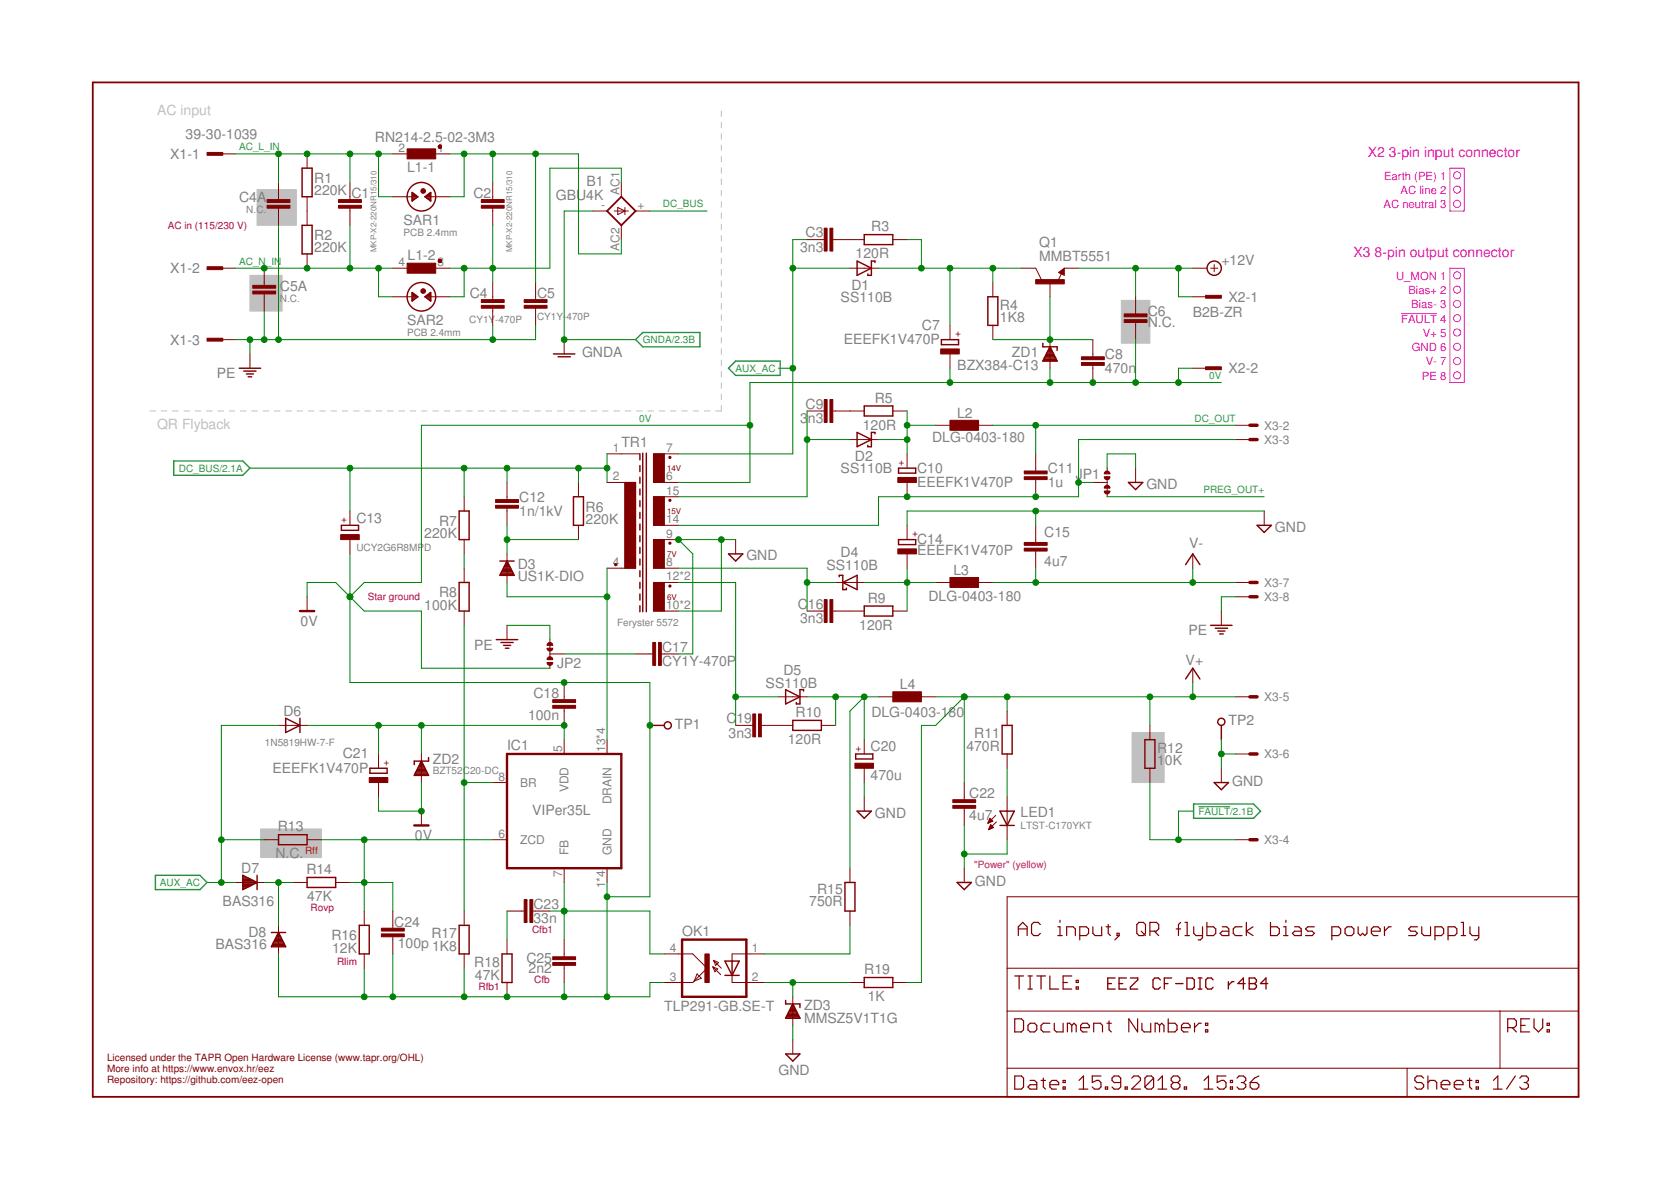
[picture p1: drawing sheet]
<svg xmlns="http://www.w3.org/2000/svg" width="297mm" height="210mm" viewBox="0 0 297 210" stroke-linecap="round" stroke-linejoin="round" font-family="sans-serif">
<g fill="none" stroke="#c0c0c0" stroke-width=".18">
<path d="M128.2 19.7v1M128.2 21.7v1.1M128.2 23.7v1.1M128.2 25.8v1M128.2 27.8v1M128.2 29.8v1M128.2 31.8v1M128.2 33.8v1M128.2 35.8v1M128.2 37.8v1M128.2 39.9v1M128.2 41.9v1"/>
<path d="M128.2 43.9v1M128.2 45.9v1M128.2 47.9v1M128.2 49.9v1M128.2 51.9v1M128.2 53.9v1M128.2 55.9v1.1M128.2 58v1M128.2 60v1M26.6 73h1.1M28.7 73h1M30.7 73h1"/>
<path d="M32.7 73h1M34.7 73h1M36.7 73h1M38.7 73h1M40.7 73h1M42.7 73h1.1M44.7 73h1.1M46.8 73h1M48.8 73h1M50.8 73h1M52.8 73h1M54.8 73h1"/>
<path d="M56.8 73h1M58.8 73h1M60.8 73h1M62.8 73h1.1M64.9 73h1M66.9 73h1M68.9 73h1M70.9 73h1M72.9 73h1M74.9 73h1M76.9 73h1M79 73h.9"/>
<path d="M81 73h1M83 73h1M85 73h1M87 73h1M89 73h1M91 73h1M93 73h1M95 73h1.1M97 73h1.1M99.1 73h1M101.1 73h1M103.1 73h1"/>
<path d="M105.1 73h1M107.1 73h1M109.1 73h1M111.1 73h1M113.1 73h1.1M115.1 73h1.1M117.2 73h1M119.2 73h1M121.2 73h1M123.2 73h1M125.2 73h1M128.2 72.1v.9h-1"/>
<path d="M128.2 62v1M128.2 64v1M128.2 66v1M128.2 68v1M128.2 70v1"/>
</g>
<g fill="#c0c0c0" stroke="#c0c0c0" stroke-width=".18">
<path d="M46.3 147.3h10.8v5.1h-10.8z"/>
<path d="M199.3 53.4h5.1v7.6h-5.1z"/>
<path d="M45.7 33.7h7v6.3h-7z"/>
<path d="M44.4 48.9h5.7v6.4h-5.7z"/>
<path d="M201.2 130.2h5.7v8.9h-5.7z"/>
</g>
<g fill="none" stroke="#800000" stroke-width=".21">
<path d="M180.4 173.5h1.5M181 166.3v-1.6l.8-.8 .8 .8v1.6M181 165.1h1.6M181.2 173.5v2.3M182.7 173.5h.8M182.7 175.8h.8M183.1 173.5v2.3M184.3 173.5h1.5M184.9 164.3l-.4-.4h-.8l-.3 .4v1.6l.3 .4h.8l.4-.4M185.1 173.5v2.3M186.6 173.5v2.3h1.6M188 166.3h.8"/>
<path d="M188 164.7h.4v1.6M188.4 163.6v.3M189 174.6h.7M189.6 166.3v-1.6h1.2l.4 .4v1.2M190.5 173.5h-1.5v2.3h1.5M191.3 175.4h.4v.4h-.4zM191.3 174.2h.4v.4h-.4zM191.9 166.3h1.2l.4-.4v-.8l-.4-.4h-1.2v2.3M194.3 164.7v1.2l.4 .4h1.1v-1.6M196.6 164.7h.8M197 164.3v1.6l.4 .4M198.6 165.9h.3v.4h-.3z"/>
<path d="M198.9 166.3l-.7 .7M202.5 163.9h.7l.4 .4v1.6l-.4 .4h-.7l-.4-.4v-1.6zM202.9 165.5l.7 .8M204.4 165.5h1.2l.4-.4v-.8l-.4-.4h-1.2v2.4M205.2 165.5l.8 .8M209.1 165.1h.8M209.9 163.9l-.4 .4v2M210.7 163.9h.3v2.4M210.7 166.3h.7M212.2 164.7v1.2l.4 .4h1.2M213.8 164.7v2l-.4 .3h-.4M214.5 163.9v2.4h1.2l.4-.4v-.8l-.4-.4h-1.2"/>
<path d="M217.3 164.7h.8l.3 .4v1.2h-1.1l-.4-.4 .4-.4h1.1M220.8 164.7h-1.2l-.4 .4v.8l.4 .4h1.2M221.6 163.9v2.4M222.7 164.7l-1.1 .8 1.1 .8M225.8 163.9v2.4h1.2l.4-.4v-.8l-.4-.4h-1.2M228.2 166.3h.8M228.2 164.7h.4v1.6M228.6 163.6v.3M230.1 164.7h.8l.4 .4v1.2h-1.2l-.4-.4 .4-.4h1.2M233.6 164.7h-1.1l-.4 .4 .4 .4h.8l.3 .4-.3 .4h-1.2M236.7 166.3h1.2l.4-.4v-.8l-.4-.4h-1.2v2.3M239.5 164.7h.8l.4 .4v.8l-.4 .4h-.8l-.4-.4v-.8z"/>
<path d="M241.4 164.7v1.2l.4 .4 .4-.4 .4 .4 .4-.4v-1.2M243.8 165.5h1.5v-.4l-.4-.4h-.7l-.4 .4v.8l.4 .4h.7M246.1 164.7v1.6M247.3 164.7h-.4l-.8 .8M252 164.7h-1.2l-.4 .4 .4 .4h.8l.4 .4-.4 .4h-1.2M252.7 164.7v1.2l.4 .4h1.2v-1.6M255.1 166.3h1.1l.4-.4v-.8l-.4-.4h-1.1v2.3M257.4 166.3h1.2l.4-.4v-.8l-.4-.4h-1.2v2.3M259.8 163.9h.3v2.4M259.8 166.3h.7M261.3 164.7v1.2l.4 .4h1.2M262.9 164.7v2l-.4 .3h-.4"/>
<path d="M180.4 181.1h1.2l.3 .4v1.5l-.3 .4h-1.2zM180.4 191.2h1.2l.3 .4v1.6l-.3 .4h-1.2zM182.7 182.2l.4-.3h.8l.4 .3v.8l-.4 .4h-.8l-.4-.4zM183.1 192h.8l.4 .4v1.2h-1.2l-.4-.4 .4-.4h1.2M185.1 192h.7M185.5 191.6v1.6l.3 .4M186.6 192.8h1.6v-.4l-.4-.4h-.8l-.4 .4v.8l.4 .4h.8M186.6 181.9h-1.1l-.4 .3v.8l.4 .4h1.1M187.4 181.9v1.1l.4 .4h1.2v-1.5M189 193.2h.4v.4h-.4zM189 192h.4v.4h-.4zM190.5 182.2l-.4-.3h-.4v1.5"/>
<path d="M190.5 182.2l.4-.3 .4 .3v1.2M190.5 182.2v1.2M191.8 193.6h1.6M191.8 192l.8-.8v2.4M192.1 182.6h1.5v-.4l-.3-.3h-.8l-.4 .3v.8l.4 .4h.8M194.4 183.4v-1.5h1.2l.4 .3v1.2M195.7 191.2h-1.5v1.2l.7-.4h.4l.4 .4v.8l-.4 .4h-.8l-.3-.4M196.5 193.2h.4v.4h-.4zM196.8 181.9h.7M197.1 181.5v1.5l.4 .4M199.2 192.4h-1.1l-.4-.4v-.4l.4-.4h.7l.4 .4v1.6l-.4 .4h-.7l-.4-.4M200 193.2h.4v.4h-.4z"/>
<path d="M201.2 191.6l.4-.4h.7l.4 .4v.4l-1.5 1.6h1.5M202.2 181.1v2.3l-1.5-2.3v2.3M203 181.9v1.1l.4 .4h1.2v-1.5M205.1 191.6v1.6l-.4 .4h-.8l-.4-.4M205.1 191.6l-.4-.4h-.8l-.4 .4v1.6M205.1 191.6l-1.6 1.6M205.8 193.6h1.6M205.8 192l.8-.8v2.4M206.1 182.2l-.4-.3h-.4v1.5M206.1 182.2v1.2M206.1 182.2l.4-.3 .4 .3v1.2M207.7 181.1v2.3h1.2l.3-.4v-.8l-.3-.3h-1.2"/>
<path d="M208.6 192.4l-.4 .4v.4l.4 .4h.8l.3-.4v-.4l-.3-.4M208.6 192.4l-.4-.4v-.4l.4-.4h.8l.3 .4v.4l-.3 .4M208.6 192.4h.8M210 182.6h1.6v-.4l-.4-.3h-.8l-.4 .3v.8l.4 .4h.8M210.5 193.2h.4v.4h-.4zM212.3 181.9v1.5M213.5 181.9h-.4l-.8 .7M214 193.6h1.6M214 192l.8-.8v2.4M214.3 183h.4v.4h-.4zM214.3 181.9h.4v.3h-.4zM217.9 191.2h-1.5v1.2l.7-.4h.5l.3 .4v.8l-.3 .4h-.8l-.4-.4"/>
<path d="M218.7 193.2h.4v.4h-.4zM218.7 192h.4v.4h-.4zM219.9 191.6l.4-.4h.7l.4 .4v.4l-.4 .4M220.7 192.4h.3M221 192.4l.4 .4v.4l-.4 .4h-.7l-.4-.4M222.2 192.4h1.2l.4 .4v.4l-.4 .4h-.8l-.4-.4zM223.8 191.2l-.8 .4-.8 .8M253.1 191.6l-.4-.4h-.8l-.4 .4v.4l.4 .4h.8l.4 .4v.4l-.4 .4h-.8l-.4-.4M253.8 192.4l.4-.4h.8l.4 .4v1.2M253.8 191.2v2.4M256.2 192.8h1.5v-.4l-.4-.4h-.7l-.4 .4v.8l.4 .4h.7M258.5 192.8h1.6v-.4l-.4-.4h-.8l-.4 .4v.8l.4 .4h.8"/>
<path d="M260.9 192h.7M261.2 191.6v1.6l.4 .4M262.4 193.2h.4v.4h-.4zM262.4 192h.4v.4h-.4zM265.5 193.6h1.5M265.5 192l.8-.8v2.4M268 182.6h1.2l.4-.4v-.7l-.4-.4h-1.2v2.3M268.8 182.6l.8 .8M269.4 191.2l-1.6 2.4M270.2 191.6l.3-.4h.8l.4 .4v.4l-.4 .4M270.3 182.2h.8M270.9 192.4h.4"/>
<path d="M271.3 192.4l.4 .4v.4l-.4 .4h-.8l-.3-.4M271.9 181.1h-1.6v2.3h1.6M272.7 181.1v1.5l.8 .8 .7-.8v-1.5M275 183h.4v.4h-.4zM275 181.9h.4v.3h-.4z"/>
</g>
<g fill="none" stroke="#800000" stroke-width=".25">
<path d="M53.7 29.9h1.8v5.1h-1.8zM73.3 35h1M73.3 34.2l1 .8-1 .7zM73.3 35.6h.1M73.3 35.4h.4M73.3 35.2h.7M73.3 34.8h.7M73.3 34.5h.4M73.3 34.3h.1M75.5 35h1.1M75.5 35l1.1-.8v1.5zM75.8 34.8h.8"/>
<path d="M75.8 35.2h.8M76.1 34.5h.5M76.1 35.4h.5M76.4 34.3h.2M76.4 35.6h.2M77.9 26.1l.2 .2M78 26.1h.4M78.1 25.9a.25 .25 0 0 1 .3 0 .25 .25 0 0 1-.1 .4M78.1 26.3h.2M78.1 25.9l-.2 .2M78.1 25.9h.2M53.7 40h1.8v5.1h-1.8z"/>
<path d="M73.3 52.7h1M73.3 52l1 .7-1 .8zM73.3 53.4h.1M73.3 53.2h.4M73.3 53h.7M73.3 52.5h.7M73.3 52.3h.4M73.3 52.1h.1M75.5 52.7h1.1M75.5 52.7l1.1-.7v1.5zM75.8 52.5h.8M75.8 53h.8"/>
<path d="M76.1 52.3h.5M76.1 53.2h.5M76.4 52.1h.2M76.4 53.4h.2M78 46.3h.4M78 46.5a.26 .26 0 0 1 .2-.4 .26 .26 0 0 1 .2 .4M78 46.5l.2 .2 .2-.2M78 46.5h.4M152.4 46.4l2.5 1.3-2.5 1.2zM153.6 41.7h5.1v1.8h-5.1zM155.5 46.7v-.3h-.6v2.5h-.6v-.2M175.6 52.7h1.8v5.1h-1.8z"/>
<path d="M188.7 48.4l.2-.1v.4l-.5-.3 .7-.5v.8M42.5 65.4h3.8M43.3 66h2.2M43.8 66.5h1.2M44.1 67h.6M98.4 62.9h3.8M99.2 63.4h2.2M152.4 76.9l2.5 1.2-2.5 1.3zM153.6 72.2h5.1v1.7h-5.1zM155.5 77.1v-.2h-.6v2.5h-.6v-.3M167.3 60.4h3.1v.9h-3.1zM185.4 61v.6h2.5v.7"/>
<path d="M185.4 64.1h2.5M185.5 63.9h2.2M185.6 63.6h2M185.8 63.4h1.7M185.9 63.2h1.5M186 63h1.3M186.1 62.7h1.1M186.2 62.5h.9M186.3 62.3h.7M186.4 62.1h.5M186.5 61.8h.3M186.6 61.6l1.3 2.6h-2.5z"/>
<path d="M60.7 93.4h3v.9h-3zM81.6 90.8h1.8v5.1h-1.8zM88.9 99.7h2.5M90.1 99.8h.1M90.1 99.7l1.3 2.6h-2.5zM101.9 88.3h1.8v5.1h-1.8zM113.7 80.7v1M113.7 82.7v1.1M113.7 84.8v1.1M113.7 86.9v1.1M113.7 89v1M113.7 91.1v1"/>
<path d="M113.7 93.1v1.1M113.7 95.2v1.1M113.7 97.3v1.1M113.7 99.4v1M114.3 80.5v28.2M114.9 80.5v28.2M129.5 98.4h2.5l-1.2 1.3zM159.7 83.2h3.1v.9h-3.1zM159.7 95.9h3.1v.9h-3.1zM200.6 85.7h2.5l-1.2 1.3zM223.5 93.4h2.5l-1.3 1.2zM81.6 103.5h1.8v5.1h-1.8z"/>
<path d="M88.2 113.7h3.8M89 102.1h2.3M89 114.2h2.2M89.1 101.9h2.1M89.2 101.6h1.9M89.3 101.4h1.7M89.4 101.2h1.5M89.5 101h1.3M89.5 114.7h1.3M89.6 100.7h1M89.7 100.5h.8M89.8 115.2h.7"/>
<path d="M89.9 100.3h.5M90 100.1h.3M113.7 101.4v1.1M113.7 103.5v1.1M113.7 105.6v1.1M113.7 107.7v1M149.2 102.5v-.2h.6v2.5h.7v-.3M149.8 103.5l2.6-1.2v2.5zM153.6 107.7h5.1v1.8h-5.1zM210.8 100.4l1.2-2 1.3 2M215.2 111.1h3.8M216 111.7h2.2"/>
<path d="M216.5 112.2h1.2M216.8 112.7h.6M50.8 127.7l2.5 1.2-2.5 1.3zM53.3 127.7v2.5M65.8 136.5h3v.9h-3zM73.7 137.6h2.4M73.8 137.4h2.2M73.9 137.2h2M74.1 136.9h1.6M74.2 136.7h1.4M74.3 136.5h1.2M74.4 136.3h1"/>
<path d="M74.5 136.1h.8M74.6 135.8h.6M74.7 135.6h.4M74.8 135.4h.2M74.9 135.3l1.3 2.5h-2.6zM76.2 134.6v.7h-2.6v.6M115.5 128.9h2.6M139.7 122.6l2.5 1.2-2.5 1.3zM140.9 128h5.1v1.8h-5.1zM142.8 122.8v-.2h-.6v2.5h-.6v-.2M152.1 134h3.1v.9h-3.1zM178.1 128.9h1.8v5.1h-1.8z"/>
<path d="M203.5 131.5h1.8v5h-1.8zM210.8 120.7l1.2-1.9 1.3 1.9M215.8 139.1h2.6l-1.3 1.3zM217.1 128.9v2.6M43.2 155.6l2.5 1.2-2.5 1.3zM43.2 158.1h.1M43.2 157.8h.5M43.2 157.6h1M43.2 157.4h1.4M43.2 157.2h1.9M43.2 157h2.3M43.2 156.7h2.2"/>
<path d="M43.2 156.5h1.8M43.2 156.3h1.4M43.2 156.1h.9M43.2 155.9h.5M43.2 155.6h.1M45.7 155.6v2.5M49.5 148.4h5.1v1.7h-5.1zM54.6 156h5.1v1.7h-5.1zM150.2 156.8h1.8v5.1h-1.8zM152.4 144.2h2.5l-1.3 1.2zM170.1 156.8h2.6l-1.3 1.3zM177.8 144.2h2.5l-1.3 2.5z"/>
<path d="M177.8 146.7h2.5M48.2 165.7h2.6M48.3 168.1h2.4M48.5 167.8h2M48.6 167.6h1.8M48.7 167.4h1.6M48.8 167.2h1.4M48.9 166.9h1.2M49 166.7h1M49.1 166.5h.8M49.2 166.3h.6M49.3 166.1h.4"/>
<path d="M49.4 165.8h.2M49.5 165.7l1.3 2.6h-2.6zM63.9 164.5h1.7v5h-1.7zM81.6 164.5h1.8v5h-1.8zM89.2 169.5h1.8v5.1h-1.8zM128.9 170.8h2.5l-1.3 2.6zM128.9 173.4h2.5M130.1 170.8v2.6M139.7 177.8v.6h2.5v.7M140.2 179.8h1.4M140.3 179.6h1.2M140.4 179.4h1"/>
<path d="M140.6 179.2h.7M140.7 178.9h.5M140.8 178.7h.3M140.9 178.5h.1M140.9 178.4l1.3 2.6h-2.5zM153.6 173.7h5.1v1.8h-5.1zM139.7 187.3h2.5l-1.3 1.3zM139.8 180.7h2.3M139.9 180.5h2.1M140 180.3h1.8M140.1 180.1h1.6"/>
<circle cx="74.9" cy="35" r="2.54"/>
<circle cx="74.9" cy="52.7" r="2.54"/>
<circle cx="215.8" cy="47.7" r="1.27"/>
<circle cx="118.7" cy="128.9" r=".64"/>
<circle cx="217.1" cy="128.3" r=".64"/>
</g>
<g fill="none" stroke="#800000" stroke-width=".18">
<path d="M39.3 27.3h2.6M49.5 32.4v3.1M49.5 37v3M54.6 27.3v2.6M54.6 35v5M62.2 32.4v3.1M62.2 37v3M69.8 27.3h2.6M69.8 35h3.5M76.5 35h3.5M77.4 27.3h2.6M87.6 32.4v3.1"/>
<path d="M87.6 37v3M105.4 37.5h2.5M109.2 37.5h2.5M109.8 36.9l1.3 .6-1.3 .6zM110.4 32.4v2.6M111.1 36.9v1.2M113 37.5h2.5M39.3 47.7h2.6M47 47.7v3M47 52.2v3.1M54.6 45.1v2.6M69.8 47.7h2.6"/>
<path d="M69.8 52.7h3.5M76.5 52.7h3.5M77.4 47.7h2.6M87.6 50.2v3.1M87.6 54.8v3M95.2 50.2v3.1M95.2 54.8v3M110.4 40v2.6M143.5 42.6h3M148 42.6h5.6M151.1 47.7h5.1M158.7 42.6h2.5"/>
<path d="M168.9 57.8v2.6M176.5 50.2v2.5M176.5 57.8v2.6M181.6 47.7h2.5l1 2M186.6 50.2v2.5M188.2 48.4l1-.7v1.2zM188.7 48.7l-.6 1.2M189.2 47.7h2.5M201.9 52.7v3.1M201.9 57.3v3.1M212 47.7h2.6M212 52.7h2.6"/>
<path d="M215.2 47.7h1.3M215.8 47v1.3M39.3 60.4h2.6M44.4 62.9v2.5M100.3 60.4v2.5M143.5 73h3M148 73h5.6M151.1 78.1h5.1M158.7 73h2.5M166.3 75.6h2.6M168.9 62.9v2.5M173.9 75.6h2.6"/>
<path d="M186.6 60.4v5M194.3 60.4v3M194.3 64.9v3.1M212 65.4h2.6M219.6 78.1h2.6M219.6 75.6h2.6M62.2 90.8v2.6M62.2 95.9v2.5M82.5 88.3v2.5M82.5 95.9v2.5M90.1 85.7v3.1M90.1 90.3v3.1"/>
<path d="M90.1 98.4v5.1M102.8 85.7v2.6M102.8 93.4v2.5M107.9 85.7h5.1v15.3h-5.1M107.9 80.7h5.8M111.1 85.7v15.3M118.1 80.7v5M118.1 88.3v5.1M118.1 95.9v5.1M120.6 80.7h-4.4v5h4.4M120.6 95.9h-4.4v5.1h4.4M120.6 88.3h-4.4v5.1h4.4"/>
<path d="M130.8 95.9v2.5M161.2 80.7v2.5M161.2 85.7v2.6M161.2 93.4v2.5M161.2 98.4v2.6M184.1 80.7v3M184.1 85.2v3.1M184.1 93.4v3M184.1 97.9v3.1M194.3 85.7h2.5M196.8 83.2v.8M196.8 85v3.3"/>
<path d="M201.9 83.2v2.5M212 98.4v2.6M224.7 90.8v2.6M54.6 106.1v2.5M82.5 101v2.5M82.5 108.6v2.5M90.1 111.1v2.6M97.7 116.2h2.6M97.7 113.7v3.3M97.7 118v.8M113 116.2h3M117.6 116.2h3"/>
<path d="M118.1 103.5v5.1M120.6 103.5h-4.4v5.1h4.4M143.5 108.6h3M148 108.6h5.6M148.5 103.5h5.1M158.7 108.6h2.5M166.3 103.5h2.6M173.9 103.5h2.6M212 118.8v2.5M217.1 108.6v2.5M219.6 103.5h2.6M219.6 106.1h2.6"/>
<path d="M49.5 128.9h5.1M67.3 134v2.5M67.3 139.1v2.5M74.9 134v5.1M87.6 139.1h2.5M100.3 121.3v3.1M100.3 125.9v3M100.3 131.5v2.5M107.9 131.5v2.5M130.8 128.9h3M135.3 128.9h5.6M138.4 123.8h5.1"/>
<path d="M146 128.9h2.5M153.6 131.5v2.5M153.6 136.5v2.6M156.2 123.8h2.5M163.8 123.8h2.5M171.4 139.1v3M179 126.4v2.5M179 134v2.5M204.4 128.9v2.6M204.4 136.5v2.6M217.1 136.5v2.6M219.6 123.8h2.6"/>
<path d="M219.6 134h2.6M41.9 156.8h5.1M47 149.2h2.5M52 156.8h2.6M54.6 149.2h2.5M59.7 156.8h2.5M74.9 144.2v2.5M87.6 149.2h2.5M100.3 154.3v2.5M107.9 154.3v2.5M151.1 154.3v2.5M153.6 141.6v2.6"/>
<path d="M171.4 143.7v3M171.4 154.3v2.5M175.6 146.2h.2M175.7 146.1h.4M175.7 147.4h.1M175.7 146h.7M175.8 145.9h.6M175.8 147.3h.3M175.8 145.7h.5M175.8 147.2h.6M175.9 145.6h.3M175.9 147.1h.7"/>
<path d="M175.9 145.5h.1M175.9 146.9h.6M176 145.4l.5 .5-.9 .4zM176 146.8h.4M176 146.7h.2M176.1 146.6l-.4 .9M176.1 146.6l.5 .5-.9 .4M176.1 146.6h.1M177 144.9l-1.4 1.4M177.1 146.1l-1.4 1.4M179 141.6v7.6M179 159.4h101.6v35.5h-101.6z"/>
<path d="M219.6 149.2h2.6M49.5 164.5v5M64.7 161.9v2.6M64.7 169.5v2.6M69.8 161.9v3.1M69.8 166.5v3M82.5 161.9v2.6M82.5 169.5v2.6M90.1 167v2.5M90.1 174.6v2.6M90.1 161.9h3.1M94.7 161.9h3"/>
<path d="M100.3 167v3.1M100.3 171.6v3M118.1 169.5h5l2.6 2.6-2.6 2.5h-5M123.9 173.1l.8 .8-1.3 .5zM126.7 171.8l1.4 1.4M126.7 171.8l.9 .4-.5 .5zM126.8 170.7l.9 .4-.5 .5zM126.8 170.7l1.4 1.4M130.1 173.4v1.2h5.7M135.8 169.5h-5.7v1.3M140.9 177.2v5M151.1 161.9v2.6"/>
<path d="M151.1 174.6h2.5M158.7 174.6h2.5M179 179.7h101.6M179 172.1h101.6M266.6 179.7v10.2M140.9 184.8v2.5M179 189.9h101.6M250.1 189.9v5"/>
</g>
<g fill="#800000" stroke="#800000" stroke-width=".18">
<path d="M158.7 123h5.1v1.7h-5.1z"/>
<path d="M168.9 74.7h5v1.8h-5z"/>
<path d="M159.6 84.9h3.3v.8h-3.3z"/>
<path d="M168.9 102.6h5v1.8h-5z"/>
<path d="M159.6 97.6h3.3v.8h-3.3z"/>
<path d="M182.1 84.7h4v.5h-4z"/>
<path d="M182.1 83.7h4v.5h-4z"/>
<path d="M199.8 56.8h4.1v.5h-4.1z"/>
<path d="M199.8 55.8h4.1v.5h-4.1z"/>
<path d="M117.1 114.2h.5v4.1h-.5z"/>
<path d="M116 114.2h.5v4.1h-.5z"/>
<path d="M192.2 64.4h4.1v.5h-4.1z"/>
<path d="M192.2 63.4h4.1v.5h-4.1z"/>
<path d="M125.3 169.5h.8v5.1h-.8z"/>
<path d="M169.4 143.2h4v.5h-4z"/>
<path d="M169.4 142.1h4v.5h-4z"/>
<path d="M182.1 97.4h4v.5h-4z"/>
<path d="M182.1 96.4h4v.5h-4z"/>
<path d="M88.1 89.8h4.1v.5h-4.1z"/>
<path d="M88.1 88.8h4.1v.5h-4.1z"/>
<path d="M98.3 171.1h4v.5h-4z"/>
<path d="M98.3 170.1h4v.5h-4z"/>
<path d="M146.5 71h.5v4.1h-.5z"/>
<path d="M147.5 71h.5v4.1h-.5z"/>
<path d="M146.5 40.6h.5v4h-.5z"/>
<path d="M147.5 40.6h.5v4h-.5z"/>
<path d="M67.8 166h4.1v.5h-4.1z"/>
<path d="M67.8 165h4.1v.5h-4.1z"/>
<path d="M98.3 125.4h4v.5h-4z"/>
<path d="M98.3 124.4h4v.5h-4z"/>
<path d="M146.5 106.6h.5v4h-.5z"/>
<path d="M147.5 106.6h.5v4h-.5z"/>
<path d="M133.8 126.9h.5v4.1h-.5z"/>
<path d="M134.8 126.9h.5v4.1h-.5z"/>
<path d="M60.6 95h3.3v.9h-3.3z"/>
<path d="M94.2 159.9h.5v4.1h-.5z"/>
<path d="M93.2 159.9h.5v4.1h-.5z"/>
<path d="M116.2 88.3h1.9v5.1h-1.9z"/>
<path d="M116.2 95.9h1.9v5.1h-1.9z"/>
<path d="M116.2 103.5h1.9v5.1h-1.9z"/>
<path d="M116.2 80.7h1.9v5h-1.9z"/>
<path d="M111.1 85.7h1.9v15.3h-1.9z"/>
<path d="M72.4 26.5h5v1.7h-5z"/>
<path d="M72.4 46.8h5v1.8h-5z"/>
<path d="M60.2 36.5h4v.5h-4z"/>
<path d="M60.2 35.5h4v.5h-4z"/>
<path d="M85.6 36.5h4v.5h-4z"/>
<path d="M85.6 35.5h4v.5h-4z"/>
<path d="M93.2 53.3h4v.5h-4z"/>
<path d="M93.2 54.3h4v.5h-4z"/>
<path d="M85.6 53.3h4v.5h-4z"/>
<path d="M85.6 54.3h4v.5h-4z"/>
<path d="M167.2 62h3.3v.9h-3.3z"/>
<path d="M214.3 52.5h2.8v.5h-2.8z"/>
<path d="M214.3 65.2h2.8v.5h-2.8z"/>
<path d="M152 135.7h3.3v.8h-3.3z"/>
<path d="M44.9 50.7h4.1v.5h-4.1z"/>
<path d="M44.9 51.7h4.1v.5h-4.1z"/>
<path d="M47.5 35.5h4v.5h-4z"/>
<path d="M47.5 36.5h4v.5h-4z"/>
<path d="M65.6 138.2h3.3v.9h-3.3z"/>
<path d="M36.8 27.1h2.8v.5h-2.8z"/>
<path d="M36.8 60.1h2.8v.5h-2.8z"/>
<path d="M36.8 47.4h2.8v.5h-2.8z"/>
<path d="M184.1 49.7h5.1v.8h-5.1z"/>
</g>
<path d="M53.3 108.6h2.6M90.1 134h20.3v20.3h-20.3zM73.6 146.7h2.6M121.2 167h11.5v10.2h-11.5z" fill="none" stroke="#800000" stroke-width=".42"/>
<g fill="none" stroke="#800000" stroke-width=".32">
<path d="M16.5 14.6h264.1v180.3h-264.1zM107.9 37.5l2.5-2.5 2.6 2.5-2.6 2.5z"/>
<circle cx="119.1" cy="81.3" r=".13"/>
<circle cx="119.1" cy="96.5" r=".13"/>
<circle cx="119.1" cy="88.9" r=".13"/>
<circle cx="109.4" cy="100.4" r=".13"/>
<circle cx="119.1" cy="104.2" r=".13"/>
</g>
<g fill="none" stroke="#800000" stroke-width=".23">
<path d="M196.9 174.8h.7M198.2 173.8h-1.3v2h1.3M198.9 174.8h.7M200.2 173.8h-1.3v2h1.3M200.9 173.8h1.3v.4l-1.3 1.3v.3h1.3M206.3 174.2l-.4-.4h-.6l-.3 .4v1.3l.3 .3h.6l.4-.3M207 174.8h.6M208.3 173.8h-1.3v2M209 174.8h1.3M211 173.8h1l.3 .4v1.3l-.3 .3h-1zM213 173.8h.7M213 175.8h.7"/>
<path d="M213.3 173.8v2M215.6 174.2l-.3-.4h-.6l-.4 .4v1.3l.4 .3h.6l.3-.3M218.4 174.5v1.3M219.4 174.5h-.4l-.6 .6M221.3 174.8h-1.3l1-1v2M222.1 173.8h.9l.4 .4v.3l-.4 .3 .4 .3v.4l-.4 .3h-.9zM222.1 174.8h.9M225.4 174.8h-1.3l.9-1v2"/>
</g>
<g fill="none" stroke="#800000" stroke-width=".51">
<circle cx="75.2" cy="34" r=".25"/>
<circle cx="75.2" cy="51.7" r=".25"/>
</g>
<g fill="#800000" stroke="#800000" stroke-width=".18">
<path d="M196.3 84a.52 .52 0 0 1 .6-.3 .52 .52 0 0 1 .4 .5h-1z" fill-rule="evenodd"/>
<path d="M196.3 84.7h.5v.5l-.4-.1z" fill-rule="evenodd"/>
<path d="M196.8 84.7h.5l-.1 .4-.4 .1z" fill-rule="evenodd"/>
<path d="M196.3 87.3h.5v.5l-.4-.2z" fill-rule="evenodd"/>
<path d="M196.8 87.3h.5l-.3 .4-.2 .1z" fill-rule="evenodd"/>
<path d="M196.3 86.5a.52 .52 0 0 1 .6-.2 .52 .52 0 0 1 .4 .5h-1z" fill-rule="evenodd"/>
<path d="M97.2 117.8h1.1a.51 .51 0 0 1-.6 .5 .51 .51 0 0 1-.5-.5z" fill-rule="evenodd"/>
<path d="M97.7 116.7l.4 .2 .2 .3h-.6z" fill-rule="evenodd"/>
<path d="M97.4 116.9l.3-.2v.5h-.5z" fill-rule="evenodd"/>
<path d="M97.7 114.2l.4 .1 .2 .4h-.6z" fill-rule="evenodd"/>
<path d="M97.4 114.3l.3-.1v.5h-.5z" fill-rule="evenodd"/>
<path d="M97.2 115.2h1.1a.51 .51 0 0 1-.6 .5 .51 .51 0 0 1-.5-.5z" fill-rule="evenodd"/>
</g>
<path d="M222.2 75.6h1.3M222.2 78.1h1.3M222.2 106.1h1.3M222.2 103.5h1.3M222.2 134h1.3M222.2 123.8h1.3M222.2 149.2h1.3" fill="none" stroke="#800000" stroke-width=".61"/>
<g fill="none" stroke="#008000" stroke-width=".18">
<path d="M41.9 27.3h27.9M49.5 27.3v5.1M62.2 27.3v5.1M67.3 27.3v7.7h2.5M80 27.3h22.8v17.8h7.6v-2.5M82.5 27.3v7.7h-2.5M87.6 27.3v5.1M95.2 27.3v22.9M105.4 37.5h-5.1v22.9h12.7M110.4 32.4v-2.5h-12.7v17.8h-17.7M115.5 37.5h10.2M41.9 47.7h27.9"/>
<path d="M47 55.3v5.1M49.5 40v20.4M62.2 40v7.7M67.3 47.7v5h2.5M82.5 47.7v5h-2.5M87.6 40v10.2M87.6 57.8v2.6M95.2 57.8v2.6h-53.3M140.9 47.7h10.2M143.5 42.6h-2.6v38.1h-20.3M156.2 47.7h25.4M161.2 42.6h2.6v5.1"/>
<path d="M168.9 47.7v10.1M176.5 47.7v2.5M186.6 52.7v7.7M191.7 47.7h20.3M201.9 47.7v5M209.5 47.7v5h2.5M44.4 60.4v2.5M133.3 75.6h-58.4v27.9h-10.2l-2.5 2.6M138.4 65.4h2.5M143.5 78.1h7.6M143.5 73v15.3h-22.9M156.2 78.1h5"/>
<path d="M161.2 73v7.7M161.2 75.6h5.1M168.9 65.4v2.6M176.5 75.6h43.1M176.5 60.4h17.8M184.1 75.6v5.1M186.6 65.4v2.6M201.9 60.4v7.6M212 65.4h-2.5v2.6M217.1 68h-83.8v17.7h-12.7M219.6 78.1h-27.9v10.2h-35.5v5.1h-35.6M44.4 83.2h63.5"/>
<path d="M62.2 83.2v7.6M62.2 98.4v22.9h53.3v38.1h-7.6M82.5 83.2v5.1M82.5 98.4v2.6M90.1 83.2v2.5M90.1 93.4v5M90.1 95.9h12.7M102.8 83.2v2.5M107.9 80.7v5M128.2 95.9v12.7h-7.6M130.8 95.9h-10.2l2.5 2.5v17.8h-2.5M184.1 90.8v2.6"/>
<path d="M191.7 85.7h2.6M196.8 88.3h27.9M196.8 83.2v-2.5h5.1v2.5M224.7 90.8h-63.5v2.6M54.6 106.1v-2.6h5.1l5 5.1h10.2v10.2h22.8M82.5 111.1v50.8M90.1 103.5v2.6h17.8M90.1 111.1h7.6v2.6M100.3 116.2h12.7M107.9 101v30.5M120.6 103.5h10.2v25.4M120.6 101h22.9v7.6"/>
<path d="M143.5 103.5h5M153.6 103.5h12.7M161.2 101v7.6M176.5 103.5h43.1M184.1 101v2.5M212 101v2.5M219.6 106.1h-2.5v2.5M49.5 128.9h-10.2v27.9M54.6 128.9h45.7v2.6M67.3 128.9v5.1M74.9 139.1v5.1h-7.6v-2.6M74.9 128.9v5.1"/>
<path d="M82.5 139.1h5.1M130.8 123.8h7.6M143.5 123.8h12.7M148.5 123.8v5.1M153.6 131.5v-7.7l-2.5 2.6v27.9M153.6 139.1v2.5M166.3 123.8h53.3M171.4 139.1v-15.3l-5.1 5.1h-2.5v45.7h-2.6M179 123.8v2.6M179 136.5v5.1M204.4 123.8v5.1M204.4 139.1v10.1h15.2"/>
<path d="M212 121.3v2.5M217.1 131.5v5M217.1 134h2.5M36.8 156.8h5.1M39.3 149.2h7.7M47 156.8h5M49.5 156.8v7.7M57.1 149.2h30.5M62.2 156.8h7.6v5.1M64.7 149.2v12.7M100.3 156.8v10.2M107.9 156.8v20.4"/>
<path d="M171.4 146.7v7.6M179 149.2v2.6h-7.6M212 144.2h-2.5v5M49.5 169.5v7.7h66v-2.6h2.6M64.7 172.1v5.1M69.8 169.5v7.7M82.5 172.1v5.1M90.1 161.9v5.1M97.7 161.9h17.8v7.6h2.6M100.3 174.6v2.6M135.8 174.6h15.3M140.9 174.6v2.6"/>
<path d="M151.1 164.5v5h-15.3M140.9 182.2v2.6"/>
</g>
<g fill="#008000" stroke="#008000" stroke-width=".18">
<circle cx="62.2" cy="83.2" r=".51"/>
<circle cx="107.9" cy="83.2" r=".51"/>
<circle cx="102.8" cy="83.2" r=".51"/>
<circle cx="90.1" cy="83.2" r=".51"/>
<circle cx="82.5" cy="83.2" r=".51"/>
<circle cx="161.2" cy="78.1" r=".51"/>
<circle cx="161.2" cy="75.6" r=".51"/>
<circle cx="161.2" cy="103.5" r=".51"/>
<circle cx="143.5" cy="78.1" r=".51"/>
<circle cx="143.5" cy="103.5" r=".51"/>
<circle cx="209.5" cy="149.2" r=".51"/>
<circle cx="184.1" cy="75.6" r=".51"/>
<circle cx="186.6" cy="60.4" r=".51"/>
<circle cx="153.6" cy="123.8" r=".51"/>
<circle cx="148.5" cy="123.8" r=".51"/>
<circle cx="107.9" cy="106.1" r=".51"/>
<circle cx="90.1" cy="95.9" r=".51"/>
<circle cx="100.3" cy="161.9" r=".51"/>
<circle cx="64.7" cy="156.8" r=".51"/>
<circle cx="64.7" cy="149.2" r=".51"/>
<circle cx="201.9" cy="47.7" r=".51"/>
<circle cx="209.5" cy="47.7" r=".51"/>
<circle cx="128.2" cy="95.9" r=".51"/>
<circle cx="120.6" cy="95.9" r=".51"/>
<circle cx="171.4" cy="151.8" r=".51"/>
<circle cx="184.1" cy="90.8" r=".51"/>
<circle cx="217.1" cy="134" r=".51"/>
<circle cx="74.9" cy="144.2" r=".51"/>
<circle cx="62.2" cy="106.1" r=".51"/>
<circle cx="186.6" cy="68" r=".51"/>
<circle cx="194.3" cy="68" r=".51"/>
<circle cx="133.3" cy="75.6" r=".51"/>
<circle cx="201.9" cy="68" r=".51"/>
<circle cx="107.9" cy="159.4" r=".51"/>
<circle cx="100.3" cy="177.2" r=".51"/>
<circle cx="90.1" cy="177.2" r=".51"/>
<circle cx="69.8" cy="177.2" r=".51"/>
<circle cx="82.5" cy="177.2" r=".51"/>
<circle cx="64.7" cy="177.2" r=".51"/>
<circle cx="168.9" cy="68" r=".51"/>
<circle cx="100.3" cy="121.3" r=".51"/>
<circle cx="107.9" cy="177.2" r=".51"/>
<circle cx="115.5" cy="128.9" r=".51"/>
<circle cx="209.5" cy="68" r=".51"/>
<circle cx="140.9" cy="174.6" r=".51"/>
<circle cx="140.9" cy="65.4" r=".51"/>
<circle cx="140.9" cy="47.7" r=".51"/>
<circle cx="39.3" cy="156.8" r=".51"/>
<circle cx="39.3" cy="149.2" r=".51"/>
<circle cx="49.5" cy="156.8" r=".51"/>
<circle cx="87.6" cy="60.4" r=".51"/>
<circle cx="44.4" cy="60.4" r=".51"/>
<circle cx="47" cy="60.4" r=".51"/>
<circle cx="49.5" cy="60.4" r=".51"/>
<circle cx="95.2" cy="27.3" r=".51"/>
<circle cx="87.6" cy="27.3" r=".51"/>
<circle cx="82.5" cy="27.3" r=".51"/>
<circle cx="87.6" cy="47.7" r=".51"/>
<circle cx="82.5" cy="47.7" r=".51"/>
<circle cx="54.6" cy="47.7" r=".51"/>
<circle cx="62.2" cy="47.7" r=".51"/>
<circle cx="67.3" cy="47.7" r=".51"/>
<circle cx="47" cy="47.7" r=".51"/>
<circle cx="62.2" cy="27.3" r=".51"/>
<circle cx="54.6" cy="27.3" r=".51"/>
<circle cx="67.3" cy="27.3" r=".51"/>
<circle cx="49.5" cy="27.3" r=".51"/>
<circle cx="100.3" cy="60.4" r=".51"/>
<circle cx="82.5" cy="139.1" r=".51"/>
<circle cx="161.2" cy="88.3" r=".51"/>
<circle cx="184.1" cy="88.3" r=".51"/>
<circle cx="191.7" cy="85.7" r=".51"/>
<circle cx="130.8" cy="123.8" r=".51"/>
<circle cx="204.4" cy="123.8" r=".51"/>
<circle cx="212" cy="123.8" r=".51"/>
<circle cx="171.4" cy="123.8" r=".51"/>
<circle cx="179" cy="123.8" r=".51"/>
<circle cx="212" cy="103.5" r=".51"/>
<circle cx="184.1" cy="103.5" r=".51"/>
<circle cx="100.3" cy="128.9" r=".51"/>
<circle cx="74.9" cy="128.9" r=".51"/>
<circle cx="67.3" cy="128.9" r=".51"/>
<circle cx="176.5" cy="47.7" r=".51"/>
<circle cx="168.9" cy="47.7" r=".51"/>
<circle cx="163.8" cy="47.7" r=".51"/>
</g>
<g fill="none" stroke="#f0f" stroke-width=".18">
<path d="M257.7 29.9h2.6v7.6h-2.6zM249.1 55.7h6.3M257.7 47.7h2.6v20.3h-2.6z"/>
<circle cx="259" cy="33.7" r=".64"/>
<circle cx="259" cy="36.2" r=".64"/>
<circle cx="259" cy="31.2" r=".64"/>
<circle cx="259" cy="56.6" r=".64"/>
<circle cx="259" cy="54" r=".64"/>
<circle cx="259" cy="59.1" r=".64"/>
<circle cx="259" cy="51.5" r=".64"/>
<circle cx="259" cy="48.9" r=".64"/>
<circle cx="259" cy="64.2" r=".64"/>
<circle cx="259" cy="66.7" r=".64"/>
<circle cx="259" cy="61.6" r=".64"/>
</g>
<path d="M114.3 59.1h10.1v2.5h-10.1l-1.3-1.2zM129.5 65.4l1.3-1.2h7.9v2.5h-7.9zM30.9 81.9h12.3l1.2 1.3-1.2 1.3h-12.3zM27.6 155.6h7.9l1.3 1.2-1.3 1.3h-7.9zM212.2 142.9h10.6l1.3 1.3-1.3 1.2h-10.6z" fill="none" stroke="#008080" stroke-width=".25"/>
<path d="M213 143.4h5.7" fill="none" stroke="#008080" stroke-width=".18"/>
<g font-size="2.5" fill="#c0c0c0">
<text x="27.9" y="20.4">AC input</text>
<text x="27.9" y="76.2">QR Flyback</text>
</g>
<g font-size="2.5" fill="#808080">
<text x="30.3" y="28.2">X1-1</text>
<text x="33" y="24.7">39-30-1039</text>
<text x="66.6" y="25.2">RN214-2.5-02-3M3</text>
<text x="42.5" y="35.9">C4A</text>
<text x="55.9" y="34.7">220K C1</text>
<text x="55.9" y="32.5">R1</text>
<text x="72.4" y="30.5">L1-1</text>
<text x="84.1" y="35.2">C2</text>
<text x="98.8" y="35.6">GBU4K</text>
<text x="104.2" y="33.1">B1</text>
<text x="71.7" y="40">SAR1</text>
<text x="154.9" y="41.1">R3</text>
<text x="55.9" y="44.9">220K</text>
<text x="55.9" y="42.7">R2</text>
<text x="72.4" y="46.3">L1-2</text>
<text x="142.2" y="44.7">3n3</text>
<text x="143.2" y="42.2">C3</text>
<text x="152.1" y="45.9">120R</text>
<text x="184.7" y="46.4">MMBT5551</text>
<text x="184.7" y="43.9">Q1</text>
<text x="217.1" y="47">+12V</text>
<text x="30.3" y="48.6">X1-2</text>
<text x="49.8" y="51.7">C5A</text>
<text x="83.5" y="53">C4</text>
<text x="95.5" y="53">C5</text>
<text x="149.4" y="53.6">SS110B</text>
<text x="151.3" y="51.5">D1</text>
<text x="218.4" y="53.6">X2-1</text>
<text x="72.4" y="57.8">SAR2</text>
<text x="163.9" y="58.6">C7</text>
<text x="177.8" y="57.3">1K8</text>
<text x="177.8" y="55.1">R4</text>
<text x="204" y="58.1">N.C.</text>
<text x="204" y="56.2">C6</text>
<text x="212" y="56.4">B2B-ZR</text>
<text x="30.3" y="61.2">X1-3</text>
<text x="103.5" y="63.5">GNDA</text>
<text x="150" y="61.1">EEEFK1V470P</text>
<text x="170.2" y="65.7">BZX384-C13</text>
<text x="179.9" y="63.4">ZD1</text>
<text x="196.4" y="63.8">C8</text>
<text x="38.6" y="67.2">PE</text>
<text x="155.5" y="71.6">R5</text>
<text x="196.4" y="66.3">470n</text>
<text x="218.4" y="66.3">X2-2</text>
<text x="142.2" y="75.2">3</text>
<text x="143.2" y="72.7">C9</text>
<text x="143.6" y="75.2">n3</text>
<text x="153.4" y="76.4">120R</text>
<text x="170.1" y="74.2">L2</text>
<text x="110.5" y="79.4">TR1</text>
<text x="152" y="81.9">D2</text>
<text x="165.7" y="78.5">DLG-0403-180</text>
<text x="92.3" y="89.2">C12</text>
<text x="149.4" y="84.1">SS110B</text>
<text x="163" y="86.5">EEEFK1V470P</text>
<text x="163" y="84">C10</text>
<text x="186.3" y="86.6">1u</text>
<text x="186.3" y="84.1">C11</text>
<text x="191.2" y="85.1">J</text>
<text x="192.5" y="85.1">P1</text>
<text x="203.8" y="86.9">GND</text>
<text x="63.3" y="92.9">C13</text>
<text x="75.4" y="95.7">220K</text>
<text x="78.1" y="93.5">R7</text>
<text x="92.3" y="91.7">1n/1kV</text>
<text x="104.1" y="93.1">220K</text>
<text x="104.1" y="90.9">R6</text>
<text x="185.6" y="95.5">C15</text>
<text x="226.6" y="94.6">GND</text>
<text x="92" y="101.1">D3</text>
<text x="132.7" y="99.6">GND</text>
<text x="146.9" y="101.2">SS110B</text>
<text x="149.4" y="99.1">D4</text>
<text x="163" y="98.6">EEEFK1V470P</text>
<text x="163" y="96.7">C14</text>
<text x="185.6" y="100.6">4u7</text>
<text x="211.4" y="97.4">V-</text>
<text x="78.1" y="106.2">R8</text>
<text x="92" y="103.3">US1K-DIO</text>
<text x="154.2" y="107.1">R9</text>
<text x="165.1" y="106.8">DLG-0403-180</text>
<text x="169.5" y="102.2">L3</text>
<text x="53.4" y="111.3">0V</text>
<text x="75.4" y="108.4">100K</text>
<text x="141.8" y="108.2">C</text>
<text x="142.2" y="110.8">3n3</text>
<text x="143.6" y="108.2">16</text>
<text x="152.7" y="111.9">120R</text>
<text x="211.3" y="112.9">PE</text>
<text x="84.3" y="115.5">PE</text>
<text x="99" y="118.6">JP2</text>
<text x="117.7" y="118.4">CY1Y-470P</text>
<text x="117.7" y="115.8">C17</text>
<text x="210.8" y="118.1">V+</text>
<text x="94.8" y="124.1">C18</text>
<text x="136.1" y="122.2">SS110B</text>
<text x="139.3" y="120">D5</text>
<text x="160" y="122.5">L4</text>
<text x="50.4" y="127.2">D6</text>
<text x="93.9" y="127.9">100n</text>
<text x="120" y="129.6">TP1</text>
<text x="129.1" y="128.5">C</text>
<text x="129.5" y="131.1">3n3</text>
<text x="130.9" y="128.5">19</text>
<text x="141.4" y="127.4">R10</text>
<text x="154.9" y="127.4">DLG-0403-180</text>
<text x="173.2" y="131.2">R11</text>
<text x="218.4" y="128.9">TP2</text>
<text x="48.4" y="137.3">EEEFK1V470P</text>
<text x="60.9" y="134.8">C21</text>
<text x="76.9" y="135.8">ZD2</text>
<text x="90.1" y="133.4">IC1</text>
<text x="140" y="132.2">120R</text>
<text x="154.8" y="133.5">C20</text>
<text x="171.8" y="133.5">470R</text>
<text x="205.7" y="136">1</text>
<text x="205.7" y="133.8">R</text>
<text x="207.1" y="136">0K</text>
<text x="207.5" y="133.8">12</text>
<text x="154.8" y="138.6">470u</text>
<text x="172.3" y="141.9">C22</text>
<text x="219" y="139.7">GND</text>
<text x="49.4" y="147.7">R13</text>
<text x="73.8" y="149.4">0V</text>
<text x="94.6" y="144.8">VIPer35L</text>
<text x="155.5" y="145.4">GND</text>
<text x="172.3" y="145.7">4u7</text>
<text x="181.4" y="145.2">LED1</text>
<text x="42.9" y="155.1">D7</text>
<text x="49" y="152.5">N.C.</text>
<text x="54.5" y="155.4">R14</text>
<text x="39.6" y="161.1">BAS316</text>
<text x="54.6" y="160.2">47K</text>
<text x="94.8" y="161.6">C23</text>
<text x="143.8" y="161">750R</text>
<text x="145.2" y="158.9">R15</text>
<text x="173.3" y="157.5">GND</text>
<text x="44.1" y="166.5">D8</text>
<text x="58.9" y="167.1">R16</text>
<text x="70.1" y="164.7">C24</text>
<text x="76.7" y="166.8">R17</text>
<text x="94.8" y="164.1">33n</text>
<text x="121.2" y="166.4">OK1</text>
<text x="38.3" y="168.7">BAS316</text>
<text x="59" y="169.3">12K</text>
<text x="70.7" y="168.5">100p 1K8</text>
<text x="84.3" y="171.9">R18</text>
<text x="93.6" y="171.1">C25</text>
<text x="94" y="173">2n2</text>
<text x="153.6" y="173.1">R19</text>
<text x="84.4" y="174.1">47K</text>
<text x="118.1" y="179.7">TLP291-GB.SE-T</text>
<text x="143" y="179.6">ZD3</text>
<text x="154.3" y="177.9">1K</text>
<text x="143" y="181.9">MMSZ5V1T1G</text>
<text x="138.4" y="191.1">GND</text>
</g>
<g font-size="2.5" fill="#f0f">
<text x="243.1" y="28">X2</text>
<text x="246.9" y="28">3-pin input connector</text>
<text x="240.6" y="45.8">X3</text>
<text x="244.4" y="45.8">8-pin output connector</text>
</g>
<g font-size="2.1" fill="#808080">
<text x="70.8" y="27">2</text>
<text x="77.8" y="27">1</text>
<text x="110.1" y="34.6" transform="rotate(-90 110.1 34.6)">AC1</text>
<text x="106.8" y="37.1">-</text>
<text x="113.3" y="37.1">+</text>
<text x="70.8" y="47.3">4</text>
<text x="77.8" y="47.3">3</text>
<text x="110.1" y="44.5" transform="rotate(-90 110.1 44.5)">AC2</text>
<text x="224.7" y="76.4">X3-2</text>
<text x="108.9" y="80.3">1</text>
<text x="118.4" y="80.3">7</text>
<text x="224.7" y="78.9">X3-3</text>
<text x="108.9" y="85.4">2</text>
<text x="118.4" y="87.9">15</text>
<text x="118.4" y="85.4">6</text>
<text x="118.4" y="95.6">9</text>
<text x="118.4" y="93">14</text>
<text x="108.9" y="100.6">4</text>
<text x="118.4" y="100.6">8</text>
<text x="118.4" y="103.2">12*2</text>
<text x="224.7" y="106.8">X3-8</text>
<text x="224.7" y="104.3">X3-7</text>
<text x="118.4" y="108.3">10*2</text>
<text x="224.7" y="124.6">X3-5</text>
<text x="99.9" y="133.6" transform="rotate(-90 99.9 133.6)">5</text>
<text x="107.6" y="133.6" transform="rotate(-90 107.6 133.6)">13*4</text>
<text x="224.7" y="134.8">X3-6</text>
<text x="88.6" y="138.7">8</text>
<text x="92.5" y="139.8">BR</text>
<text x="101.1" y="140.8" transform="rotate(-90 101.1 140.8)">VDD</text>
<text x="108.7" y="143" transform="rotate(-90 108.7 143)">DRAIN</text>
<text x="88.6" y="148.9">6</text>
<text x="92.5" y="150">ZCD</text>
<text x="224.7" y="150">X3-4</text>
<text x="99.9" y="155.9" transform="rotate(-90 99.9 155.9)">7</text>
<text x="101.1" y="152" transform="rotate(-90 101.1 152)">FB</text>
<text x="108.7" y="152" transform="rotate(-90 108.7 152)">GND</text>
<text x="107.6" y="157.9" transform="rotate(-90 107.6 157.9)">1*4</text>
<text x="119.1" y="169.2">4</text>
<text x="133.7" y="169.2">1</text>
<text x="119.1" y="174.3">3</text>
<text x="133.7" y="174.3">2</text>
</g>
<g font-size="2" fill="#f0f">
<text x="246" y="31.9">Earth (PE) 1</text>
<text x="249" y="34.5">AC line 2</text>
<text x="245.9" y="37">AC neutral 3</text>
<text x="248.2" y="49.7">U_MON 1</text>
<text x="250.4" y="52.3">Bias+ 2</text>
<text x="249.1" y="57.3">FAULT 4</text>
<text x="250.8" y="54.8">Bias- 3</text>
<text x="252.9" y="59.9">V+ 5</text>
<text x="251" y="62.4">GND 6</text>
<text x="253.4" y="65">V- 7</text>
<text x="252.8" y="67.5">PE 8</text>
</g>
<g font-size="1.8" fill="#008080">
<text x="42.5" y="26.7">AC_L_IN</text>
<text x="117.8" y="36.9">DC_BUS</text>
<text x="42.5" y="47">AC_N_IN</text>
<text x="114.3" y="61">GNDA/2.3B</text>
<text x="130.8" y="66.1">AUX_AC</text>
<text x="214.9" y="67.3">0V</text>
<text x="113.6" y="75">0V</text>
<text x="212.4" y="75">DC_OUT</text>
<text x="31.8" y="83.8">DC_BUS/2.1A</text>
<text x="213.9" y="87.7">PREG_OUT+</text>
<text x="213" y="144.8">FAULT/2.1B</text>
<text x="28.4" y="157.5">AUX_AC</text>
</g>
<g font-size="1.8" fill="#f00">
<text x="29.8" y="40.7">AC in (115/230 V)</text>
<text x="65.4" y="106.7">Star ground</text>
<text x="54.2" y="151.8">Rff</text>
<text x="55.2" y="161.9">Rovp</text>
<text x="94.6" y="165.7">Cfb1</text>
<text x="59.9" y="171.5">Rlim</text>
<text x="85.1" y="175.9">Rfb1</text>
<text x="95" y="174.6">Cfb</text>
</g>
<g font-size="1.8" fill="#808080">
<text x="43.8" y="37.9">N.C.</text>
<text x="71.7" y="41.9">PCB 2.4mm</text>
<text x="49.8" y="53.6">N.C.</text>
<text x="72.4" y="59.7">PCB 2.4mm</text>
<text x="83.4" y="57.4">CY1Y</text>
<text x="88" y="57.4">-470P</text>
<text x="95.5" y="56.8">CY1Y-</text>
<text x="100.7" y="56.8">470P</text>
<text x="63.3" y="98">UCY2G6R8MP</text>
<text x="75.4" y="98">D</text>
<text x="109.7" y="111.3">Feryster 5572</text>
<text x="47.1" y="132.5">1N5819HW-7-F</text>
<text x="76.9" y="137.6">BZT52C20-DC</text>
<text x="181.4" y="147.3">LTST-C170YKT</text>
</g>
<g font-size="1.8" fill="#800000">
<text x="170.7" y="60" transform="rotate(-90 170.7 60)">+</text>
<text x="160.7" y="82.8" transform="rotate(-90 160.7 82.8)">+</text>
<text x="61.6" y="93" transform="rotate(-90 61.6 93)">+</text>
<text x="163.1" y="95.5" transform="rotate(-90 163.1 95.5)">+</text>
<text x="69.1" y="136.1" transform="rotate(-90 69.1 136.1)">+</text>
<text x="153" y="133.6" transform="rotate(-90 153 133.6)">+</text>
<text x="19" y="188.6">Licensed under the TAPR Open Hardware License (www.tapr.org/OHL)</text>
<text x="19" y="190.5">More info at https://www.envox.hr/eez</text>
<text x="19" y="192.4">Repository: https://github.com/eez-open</text>
</g>
<text font-size="1.8" fill="#800080" x="173.2" y="154.3">&quot;Power&quot; (yellow)</text>
<g font-size="1.4" fill="#808080">
<text x="66.9" y="44.9" transform="rotate(-90 66.9 44.9)">MKP-X2-220NR15/310</text>
<text x="91" y="44.9" transform="rotate(-90 91 44.9)">MKP-X2-220NR15/310</text>
</g>
<g font-size="1.4" fill="#800000">
<text x="118.6" y="83.7">14V</text>
<text x="118.6" y="91.3">15V</text>
<text x="118.6" y="99">7V</text>
<text x="118.6" y="106.6">6V</text>
</g>
</svg>
